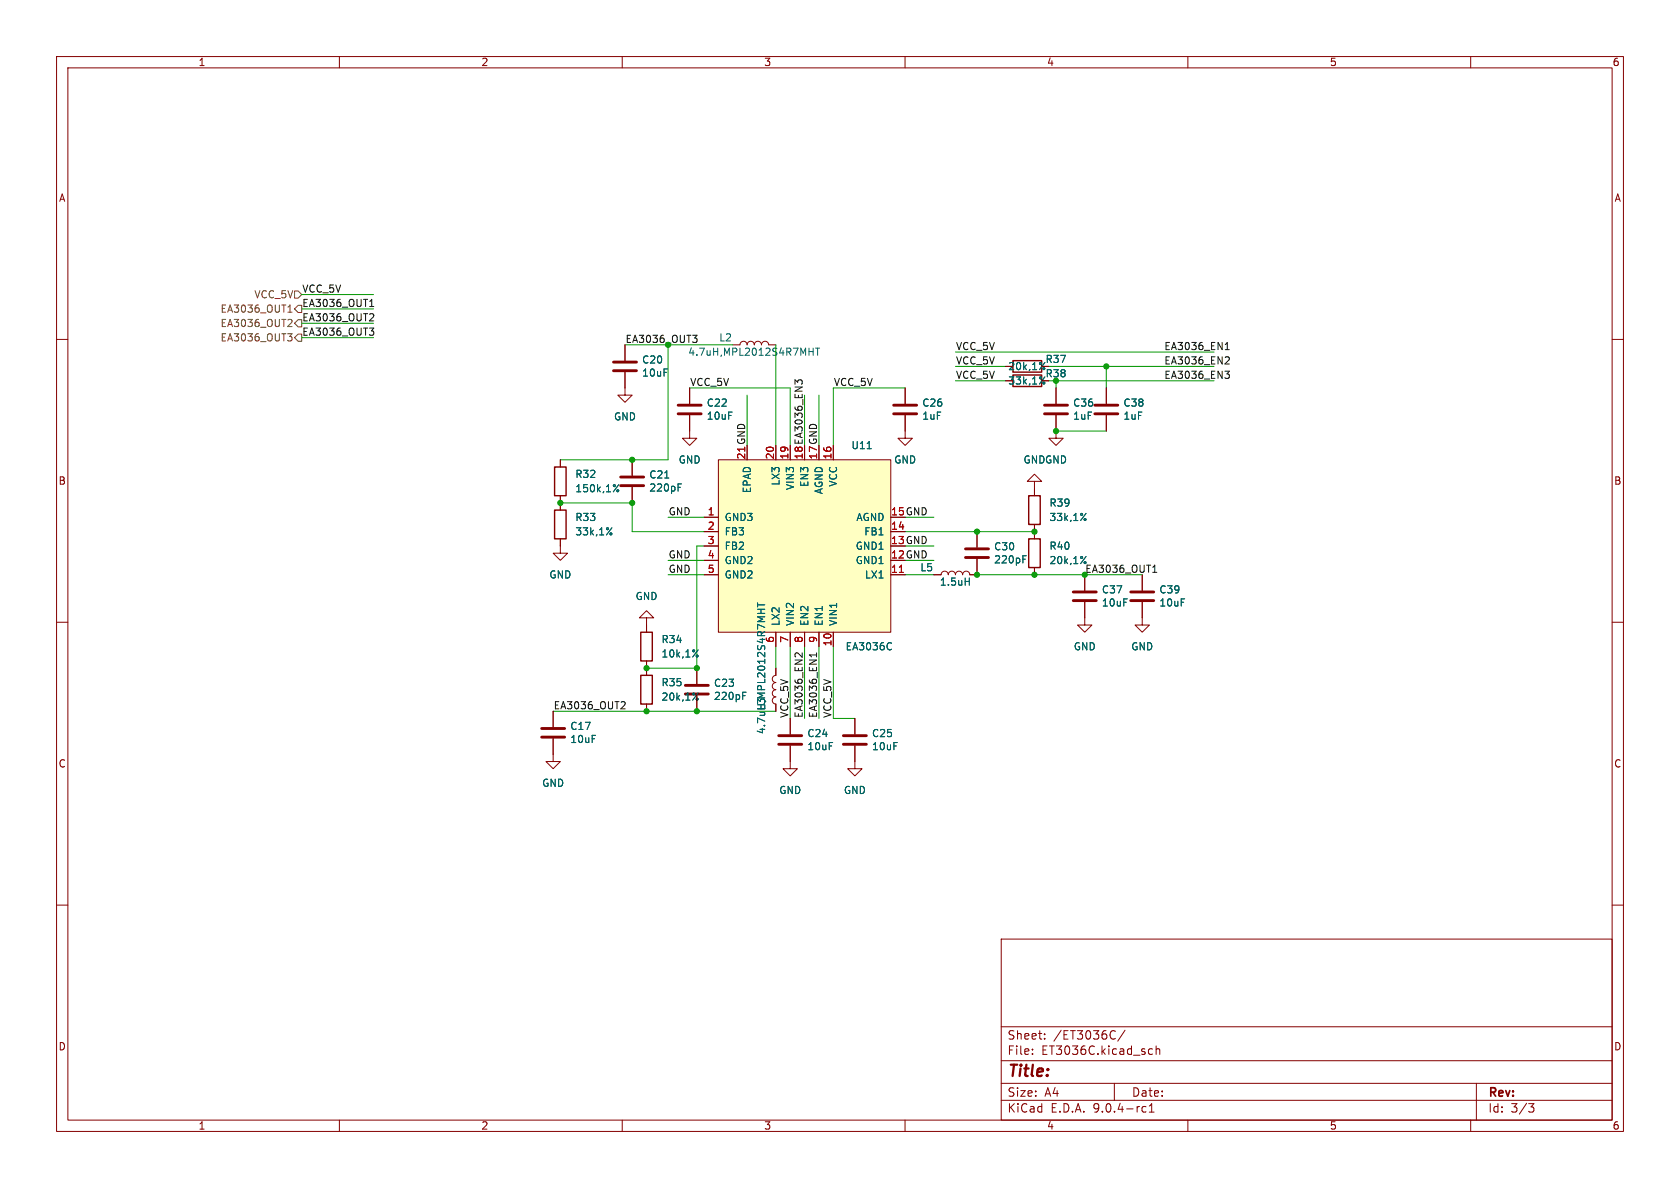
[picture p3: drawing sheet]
<svg xmlns="http://www.w3.org/2000/svg" width="297mm" height="210mm" viewBox="0 0 297 210" stroke-linecap="round" stroke-linejoin="round" font-family="sans-serif">
<g fill="none" stroke="#840000" stroke-width=".18">
<path d="M10 10h277v190h-277zM12 12h273v186h-273zM60 10v2M110 10v2M160 10v2M210 10v2M260 10v2M10 60h2M110.5 65.8v4.1h1.3l-1.3 1.2-1.3-1.2h1.3M110.5 61v2.8M121.9 73.4v4.1h1.3l-1.3 1.2-1.3-1.2h1.3M121.9 68.6v2.8"/>
<path d="M129.5 61h1.3a.64 .64 0 0 1 .6-.7 .64 .64 0 0 1 .7 .7 .64 .64 0 0 1 .6-.7 .64 .64 0 0 1 .6 .7 .64 .64 0 0 1 .7-.7 .64 .64 0 0 1 .6 .7 .64 .64 0 0 1 .7-.7 .64 .64 0 0 1 .6 .7h1.3M160 73.4v4.1h1.3l-1.3 1.2-1.3-1.2h1.3M160 68.6v2.8M184.1 64.8h1.3M184.1 67.3h1.3M186.7 73.4v4.1h1.3l-1.3 1.2-1.3-1.2h1.3M186.7 68.6v2.8M195.6 68.6v2.8M195.6 73.4v2.8M285 60h2M99.1 95.3v2.5h1.2l-1.2 1.3-1.3-1.3h1.3M99.1 81.3v1.3"/>
<path d="M99.1 87.6v2.6M111.8 81.3v2.8M111.8 86.1v2.8M172.7 98.8v2.8h-1.3a.64 .64 0 0 0-.6-.6 .64 .64 0 0 0-.6 .6 .64 .64 0 0 0-.7-.6 .64 .64 0 0 0-.6 .6 .64 .64 0 0 0-.6-.6 .64 .64 0 0 0-.7 .6 .64 .64 0 0 0-.6-.6 .64 .64 0 0 0-.6 .6h-1.3M172.7 94v2.8M182.9 85.1h1.2l-1.2-1.3-1.3 1.3h1.3v2.5M182.9 92.7v2.6M10 110h2M114.3 109.2h1.3l-1.3-1.2-1.3 1.2h1.3v2.6M114.3 116.8v2.6M123.2 118.1v2.8M182.9 100.3v1.3"/>
<path d="M191.8 106.4v4.1h1.2l-1.2 1.3-1.3-1.3h1.3M191.8 101.6v2.8M201.9 106.4v4.1h1.3l-1.3 1.3-1.2-1.3h1.2M201.9 101.6v2.8M285 110h2M97.8 130.6v4h1.3l-1.3 1.3-1.3-1.3h1.3M97.8 125.7v2.8M114.3 124.5v1.2M123.2 122.9v2.8M139.7 131.8v4.1h1.3l-1.3 1.3-1.3-1.3h1.3M139.7 127v2.8M151.1 134.6v1.3h1.3l-1.3 1.3-1.2-1.3h1.2"/>
<path d="M10 160h2M177 166h108v32h-108zM285 160h2M60 198v2M110 198v2M160 198v2M177 194.5h108M177 191.5h108M177 187.5h108M177 181.5h108M182.5 186.3v.1M182.5 185.5v.1"/>
<path d="M184.7 183.6v.1M184.7 182.8v.1M196.9 182.2l.3 .1M197 191.5v3M197.2 183.6l-.3 .1M198.9 182.1l-1.3 2M202.6 195.7l-.4-.1-.3 .3v.4l.1 .2h.6M203.2 196.6h.8M203.2 195.5l.4-.4v1.5M203.3 185.4l.4 .1M203.7 186.3l-.4 .1M204.4 185.5l.2-.1 .4 .1v.9"/>
<path d="M204.4 184.9v1.5M210 198v2M260 198v2M261 191.5v6.5M270.2 195.1h1l-.5 .6 .4 .1 .1 .5-.3 .3h-.4"/>
</g>
<g fill="none" stroke="#840000" stroke-width=".51">
<path d="M108.5 65.5h4M108.5 64h4M119.9 73.2h4.1M119.9 71.6h4.1M158 73.2h4.1M158 71.6h4.1M184.7 73.2h4M184.7 71.6h4M193.5 73.2h4.1M193.5 71.6h4.1M109.7 85.9h4.1M109.7 84.3h4.1"/>
<path d="M170.7 98.6h4.1M170.7 97h4.1M189.7 106.2h4.1M189.7 104.6h4.1M199.9 106.2h4.1M199.9 104.6h4.1M95.8 130.3h4M95.8 128.8h4M121.2 122.7h4M121.2 121.2h4M137.7 131.6h4M137.7 130h4"/>
</g>
<g fill="none" stroke="#006464" stroke-width=".18">
<path d="M143 62.1h.8M143.8 61.5v1.3M144.2 61.5h.7M144.5 61.5v1.3M184.5 65h.2M184.5 67.5l.2 .2-.2 .2M184.7 64.1l-.9 1.2M184.7 66.6l-.9 1.3M108 94.2l.2 .2-.2 .2M108.2 93.3l-1 1.3M109.4 85.7l-1 1.2M117.5 84.5h.7"/>
<path d="M119.9 86.1h.4M119.9 85.5h.6M180.8 98.8h.5M180.8 98.2h.6M191.8 91.7l.2 .1-.2 .2M191.8 99.3l.2 .2M192 90.7l-1 1.3M192 98.4l-1 1.2M123.2 115.8l.2 .2-.2 .1M123.4 114.9l-.9 1.2M170.6 102.8h.8M171.4 102.2v1.2"/>
<path d="M123.2 123.4l.2 .2-.2 .2M123.4 122.5l-.9 1.3M131.3 123h.4M131.3 122.4h.6"/>
<circle cx="109.2" cy="86.8" r=".18"/>
</g>
<path d="M179.1 63.8h5v2h-5zM179.1 66.3h5v2h-5zM98 90.2h2.1v5.1h-2.1zM98 82.6h2.1v5h-2.1zM181.9 87.6h2v5.1h-2zM181.9 95.3h2v5h-2zM113.3 119.4h2v5.1h-2zM113.3 111.8h2v5h-2z" fill="none" stroke="#840000" stroke-width=".25"/>
<path d="M127 81.3h30.5v30.5h-30.5z" fill="#ffffc2"/>
<g fill="none" stroke="#840000" stroke-width=".18">
<path d="M110.5 61v2.8M110.5 65.8v2.8M121.9 68.6v2.8M121.9 73.4v2.8M137.2 78.7v2.6M139.7 78.7v2.6M147.3 78.7v2.6M160 68.6v2.8M160 73.4v2.8M184.1 64.8h1.3M184.1 67.3h1.3M186.7 68.6v2.8"/>
<path d="M186.7 73.4v2.8M195.6 68.6v2.8M195.6 73.4v2.8M99.1 81.3v1.3M99.1 87.6v2.6M99.1 95.3v1.2M111.8 81.3v2.8M111.8 86.1v2.8M124.5 91.4h2.5M124.5 94h2.5M124.5 96.5h2.5M124.5 99.1h2.5"/>
<path d="M127 81.3h30.5v30.5h-30.5zM157.5 94h2.5M172.7 98.8v2.8h-1.3M172.7 94v2.8M182.9 86.4v1.2M182.9 92.7v2.6M114.3 110.5v1.3M114.3 116.8v2.6M123.2 118.1v2.8M124.5 101.6h2.5M137.2 118.1v1.3a.64 .64 0 0 0-.7 .6 .64 .64 0 0 0 .7 .7 .64 .64 0 0 0-.7 .6 .64 .64 0 0 0 .7 .6 .63 .63 0 0 0-.7 .7 .63 .63 0 0 0 .7 .6M137.2 111.8v2.5"/>
<path d="M139.7 111.8v2.5M142.2 111.8v2.5M144.8 111.8v2.5M147.3 111.8v2.5M157.5 101.6h2.5M165.1 101.6h1.3M182.9 100.3v1.3M191.8 101.6v2.8M191.8 106.4v2.8M201.9 101.6v2.8M201.9 106.4v2.8M97.8 125.7v2.8"/>
<path d="M97.8 130.6v2.8M114.3 124.5v1.2M123.2 122.9v2.8M137.2 123.2a.63 .63 0 0 0-.7 .6 .63 .63 0 0 0 .7 .7v1.2M139.7 127v2.8M139.7 131.8v2.8M151.1 127v2.8M151.1 131.8v2.8"/>
</g>
<path d="M159 101.2h.7" fill="none" stroke="#a90000" stroke-width=".18"/>
<g fill="none" stroke="#006464" stroke-width=".18">
<path d="M153.3 79.3h.7M184.5 65h.2M184.5 67.5l.2 .2-.2 .2M184.7 64.1l-.9 1.2M184.7 66.6l-.9 1.3M108 94.2l.2 .2-.2 .2M108.2 93.3l-1 1.3M109.4 85.7l-1 1.2M117.5 84.5h.7M119.9 86.1h.4M119.9 85.5h.6M180.8 98.8h.5"/>
<path d="M180.8 98.2h.6M191.8 91.7l.2 .1-.2 .2M191.8 99.3l.2 .2M192 90.7l-1 1.3M192 98.4l-1 1.2M123.2 115.8l.2 .2-.2 .1M123.4 114.9l-.9 1.2M133.9 107.7h1.3M133.9 106.6v.7M133.9 106.9h1.3M134.5 107.7v.7M157.4 113.6l.2 .1"/>
<path d="M157.6 114.8l-.2 .1M170.6 102.8h.8M171.4 102.2v1.2M123.2 123.4l.2 .2-.2 .2M123.4 122.5l-.9 1.3M131.3 123h.4M131.3 122.4h.6"/>
<circle cx="109.2" cy="86.8" r=".18"/>
</g>
<path d="M149.1 131.6h4.1M149.1 130h4.1" fill="none" stroke="#840000" stroke-width=".51"/>
<path d="M50.8 59h.8l-.4 .5M50.9 55.2h.7M51.1 54.1l.2-.2v1.3M51.4 59.5l.2 .2v.3l-.2 .3M51.4 56.5l.2 .2v.3l-.8 .7h.8M52.1 51.4h.6l.6 .7-.6 .6h-.6zM52.7 59.1h.6v1.2h-.6l-.6-.6zM52.7 56.5h.6v1.3h-.6l-.6-.6zM52.7 54h.6v1.2h-.6l-.6-.6z" fill="none" stroke="#725600" stroke-width=".18"/>
<g fill="none" stroke="#0f0f0f" stroke-width=".18">
<path d="M65.3 58h.8l-.4 .5M65.4 54.2h.7M65.6 53.1l.1-.2v1.3M65.8 55.5l.3 .2-.1 .3-.7 .7h.8M65.8 58.5l.3 .2v.3l-.3 .3M122.4 59.3h.8l-.4 .4M123 59.7l.2 .3v.3l-.2 .2M141.8 67.8v-.4l-.2-.3-.4 .1-.2 .4-.5-.5v.8M216.5 65.6h.8l-.4 .5 .4 .1v.4l-.2 .3h-.4M216.6 61.8h.7M216.7 60.8l.3-.3v1.3M216.8 63.1h.4l.1 .3-.8 .9h.8"/>
<path d="M141.8 115.4v.8l-.9-.8-.3 .1-.1 .5M144.4 115.4v.7M144.4 115.8h-1.3l.3 .2M203.8 101.2h.7M204 100.1l.1-.2v1.3M110.3 124l.2 .3v.3l-.8 .7h.8"/>
</g>
<g fill="none" stroke="#009600" stroke-width=".18">
<path d="M53.3 57.2h12.7M53.3 59.7h12.7M53.3 52.1h12.7M53.3 54.6h12.7M110.5 61h19M118.1 61v20.3h-19M121.9 68.6h17.8v10.1M132.1 69.9v8.8M137.2 61v17.7M142.2 69.9v8.8M144.8 69.9v8.8M160 68.6h-12.7v10.1"/>
<path d="M168.9 64.8h8.9M168.9 67.3h8.9M168.9 62.2h45.7M185.4 64.8h29.2M186.7 76.2h8.9M195.6 64.8v3.8M214.6 67.3h-27.9v1.3M99.1 88.9h12.7v5.1h12.7M118.1 91.4h6.4M118.1 99.1h6.4M124.5 96.5h-1.3v21.6h-8.9M160 94h22.9"/>
<path d="M160 91.4h5.1M160 96.5h5.1M160 99.1h5.1M118.1 101.6h6.4M137.2 114.3v3.8M139.7 114.3v12.7M142.2 114.3v12.7M144.8 114.3v12.7M147.3 114.3v12.7h3.8M160 101.6h5.1M172.7 101.6h29.2M97.8 125.7h39.4"/>
</g>
<g fill="#009600" stroke="#009600" stroke-width=".18">
<circle cx="182.9" cy="94" r=".46"/>
<circle cx="186.7" cy="76.2" r=".46"/>
<circle cx="186.7" cy="67.3" r=".46"/>
<circle cx="195.6" cy="64.8" r=".46"/>
<circle cx="111.8" cy="88.9" r=".46"/>
<circle cx="111.8" cy="81.3" r=".46"/>
<circle cx="99.1" cy="88.9" r=".46"/>
<circle cx="172.7" cy="94" r=".46"/>
<circle cx="182.9" cy="101.6" r=".46"/>
<circle cx="172.7" cy="101.6" r=".46"/>
<circle cx="114.3" cy="118.1" r=".46"/>
<circle cx="114.3" cy="125.7" r=".46"/>
<circle cx="123.2" cy="118.1" r=".46"/>
<circle cx="123.2" cy="125.7" r=".46"/>
</g>
<text font-size="2.8" fill="#840000" x="178" y="190.9">Title:</text>
<g font-size="2.1" fill="#840000">
<text x="178" y="184">Sheet:</text>
<text x="186.2" y="184">/ET3036C/</text>
<text x="178" y="186.7">File:</text>
<text x="184.1" y="186.7">ET3036C.kicad_sch</text>
<text x="178" y="196.9">KiCad</text>
<text x="178" y="194.1">Size:</text>
<text x="184.7" y="194.1">A4</text>
<text x="185.7" y="196.9">E.D.A.</text>
<text x="193.3" y="196.9">9.0.4-rc1</text>
<text x="200" y="194.1">Date:</text>
<text x="263" y="194.3">Rev:</text>
<text x="263" y="196.9">Id:</text>
<text x="267.1" y="196.9">3/3</text>
</g>
<g font-size="1.8" fill="#840000">
<text x="35" y="11.9">1</text>
<text x="85" y="11.9">2</text>
<text x="135" y="11.9">3</text>
<text x="185" y="11.9">4</text>
<text x="235" y="11.9">5</text>
<text x="285" y="11.9">6</text>
<text x="10.3" y="35.9">A</text>
<text x="285.3" y="35.9">A</text>
<text x="178.2" y="65.6">20k,1%</text>
<text x="178.2" y="68.2">33k,1%</text>
<text x="142" y="81.3" transform="rotate(-90 142 81.3)">18 EA3036_EN3</text>
<text x="144.5" y="81.3" transform="rotate(-90 144.5 81.3)">17 GND</text>
<text x="10.3" y="85.9">B</text>
<text x="285.3" y="85.9">B</text>
<text x="157.4" y="91.2">15 GND</text>
<text x="157.4" y="96.3">13 GND</text>
<text x="157.4" y="98.8">12 GND</text>
<text x="10.3" y="135.9">C</text>
<text x="285.3" y="135.9">C</text>
<text x="10.3" y="185.9">D</text>
<text x="285.3" y="185.9">D</text>
<text x="35" y="199.9">1</text>
<text x="85" y="199.9">2</text>
<text x="135" y="199.9">3</text>
<text x="185" y="199.9">4</text>
<text x="235" y="199.9">5</text>
<text x="285" y="199.9">6</text>
</g>
<g font-size="1.8" fill="#725600">
<text x="44.9" y="52.9">VCC_5V</text>
<text x="38.9" y="58">EA3036_OUT2</text>
<text x="38.9" y="55.5">EA3036_OUT1</text>
<text x="38.9" y="60.6">EA3036_OUT3</text>
</g>
<g font-size="1.8" fill="#0f0f0f">
<text x="53.3" y="51.8">VCC_5V</text>
<text x="53.3" y="56.9">EA3036_OUT2</text>
<text x="53.3" y="54.3">EA3036_OUT1</text>
<text x="53.3" y="59.4">EA3036_OUT3</text>
<text x="168.9" y="64.5">VCC_5V</text>
<text x="168.9" y="62">VCC_5V</text>
<text x="205.7" y="62">EA3036_EN1</text>
<text x="205.7" y="64.5">EA3036_EN2</text>
<text x="121.9" y="68.3">VCC_5V</text>
<text x="147.3" y="68.3">VCC_5V</text>
<text x="168.9" y="67">VCC_5V</text>
<text x="205.7" y="67">EA3036_EN3</text>
<text x="118.1" y="91.2">GND</text>
<text x="118.1" y="101.3">GND</text>
<text x="118.1" y="98.8">GND</text>
<text x="97.8" y="125.5">EA3036_OUT2</text>
<text x="139.4" y="127" transform="rotate(-90 139.4 127)">VCC_5V</text>
<text x="142" y="127" transform="rotate(-90 142 127)">EA3036_EN2</text>
<text x="144.5" y="127" transform="rotate(-90 144.5 127)">EA3036_EN1</text>
<text x="147.1" y="127" transform="rotate(-90 147.1 127)">VCC_5V</text>
</g>
<g font-size="1.8" fill="#009600">
<text x="110.5" y="60.7">EA3036_OUT3</text>
<text x="191.8" y="101.3">EA3036_OUT1</text>
</g>
<g font-size="1.8" fill="#006464">
<text x="113.4" y="64.5">C20</text>
<text x="121.6" y="63.1">4.7uH,MPL2012S4R7MHT</text>
<text x="127" y="60.6">L2</text>
<text x="184.7" y="64.4">R37</text>
<text x="113.4" y="66.8">10uF</text>
<text x="184.7" y="66.9">R38</text>
<text x="108.5" y="74.5">GND</text>
<text x="124.9" y="72.1">C22</text>
<text x="124.9" y="74.4">10uF</text>
<text x="163" y="74.4">1uF</text>
<text x="163" y="72.1">C26</text>
<text x="189.6" y="74.4">1uF</text>
<text x="189.6" y="72.1">C36</text>
<text x="198.5" y="74.4">1uF</text>
<text x="198.5" y="72.1">C38</text>
<text x="119.9" y="82.1">GND</text>
<text x="150.4" y="79.6">U11</text>
<text x="158" y="82.1">GND</text>
<text x="180.8" y="82.1">GNDGND</text>
<text x="101.6" y="87.2">150k,1%</text>
<text x="101.6" y="84.7">R32</text>
<text x="114.7" y="87.1">220pF</text>
<text x="114.7" y="84.8">C21</text>
<text x="132.9" y="87.3" transform="rotate(-90 132.9 87.3)">EPAD</text>
<text x="138" y="85.9" transform="rotate(-90 138 85.9)">LX3</text>
<text x="140.6" y="86.7" transform="rotate(-90 140.6 86.7)">VIN3</text>
<text x="143.1" y="86.2" transform="rotate(-90 143.1 86.2)">EN3</text>
<text x="145.6" y="87.5" transform="rotate(-90 145.6 87.5)">AGND</text>
<text x="148.2" y="86.1" transform="rotate(-90 148.2 86.1)">VCC</text>
<text x="185.4" y="89.8">R39</text>
<text x="101.6" y="92.3">R33</text>
<text x="101.6" y="94.8">33k,1%</text>
<text x="128" y="92.3">GND3</text>
<text x="128" y="94.8">FB3</text>
<text x="151.3" y="92.3">AGND</text>
<text x="152.7" y="94.8">FB1</text>
<text x="185.4" y="92.3">33k,1%</text>
<text x="128" y="97.4">FB2</text>
<text x="128" y="99.9">GND2</text>
<text x="151.2" y="97.4">GND1</text>
<text x="151.2" y="99.9">GND1</text>
<text x="162.6" y="101.2">L5</text>
<text x="175.7" y="99.8">220pF</text>
<text x="175.7" y="97.5">C30</text>
<text x="185.4" y="97.4">R40</text>
<text x="185.4" y="99.9">20k,1%</text>
<text x="97" y="102.5">GND</text>
<text x="112.3" y="106.3">GND</text>
<text x="128" y="102.5">GND2</text>
<text x="152.8" y="102.5">LX1</text>
<text x="166.1" y="103.7">1.5uH</text>
<text x="194.7" y="105.1">C37</text>
<text x="194.7" y="107.4">10uF</text>
<text x="204.9" y="105.1">C39</text>
<text x="204.9" y="107.4">10uF</text>
<text x="116.8" y="113.9">R34</text>
<text x="136.9" y="113.7" transform="rotate(-90 136.9 113.7)">6</text>
<text x="138" y="110.7" transform="rotate(-90 138 110.7)">LX2</text>
<text x="140.6" y="110.7" transform="rotate(-90 140.6 110.7)">VIN2</text>
<text x="143.1" y="110.7" transform="rotate(-90 143.1 110.7)">EN2</text>
<text x="145.6" y="110.7" transform="rotate(-90 145.6 110.7)">EN1</text>
<text x="148.2" y="110.7" transform="rotate(-90 148.2 110.7)">VIN1</text>
<text x="116.8" y="116.4">10k,1%</text>
<text x="149.4" y="115.2">EA3036C</text>
<text x="189.7" y="115.2">GND</text>
<text x="199.9" y="115.2">GND</text>
<text x="116.8" y="121.5">R35</text>
<text x="116.8" y="124.1">20k,1%</text>
<text x="126.1" y="123.9">220pF</text>
<text x="126.1" y="121.6">C23</text>
<text x="135.5" y="125.7" transform="rotate(-90 135.5 125.7)">L3</text>
<text x="100.7" y="129.2">C17</text>
<text x="100.7" y="131.5">10uF</text>
<text x="135.5" y="129.9" transform="rotate(-90 135.5 129.9)">4.7uH,MPL2012S4R7MHT</text>
<text x="142.6" y="130.5">C24</text>
<text x="154.1" y="130.5">C25</text>
<text x="142.6" y="132.8">10uF</text>
<text x="154.1" y="132.8">10uF</text>
<text x="95.8" y="139.3">GND</text>
<text x="137.7" y="140.6">GND</text>
<text x="149.1" y="140.6">GND</text>
</g>
<g font-size="1.8" fill="#a90000">
<text x="131.8" y="81.3" transform="rotate(-90 131.8 81.3)">21 GND</text>
<text x="131.8" y="81.3" transform="rotate(-90 131.8 81.3)">21</text>
<text x="136.9" y="81.3" transform="rotate(-90 136.9 81.3)">20</text>
<text x="139.4" y="81.3" transform="rotate(-90 139.4 81.3)">19</text>
<text x="142" y="81.3" transform="rotate(-90 142 81.3)">18</text>
<text x="144.5" y="81.3" transform="rotate(-90 144.5 81.3)">17</text>
<text x="147.1" y="81.3" transform="rotate(-90 147.1 81.3)">16</text>
<text x="125" y="91.2">1</text>
<text x="125" y="93.7">2</text>
<text x="157.4" y="93.7">14</text>
<text x="157.4" y="91.2">15</text>
<text x="125" y="96.3">3</text>
<text x="125" y="98.8">4</text>
<text x="125" y="101.3">5</text>
<text x="157.4" y="101.3">11</text>
<text x="157.4" y="96.3">13</text>
<text x="157.4" y="98.8">12</text>
<text x="139.4" y="113.7" transform="rotate(-90 139.4 113.7)">7</text>
<text x="142" y="113.7" transform="rotate(-90 142 113.7)">8</text>
<text x="144.5" y="113.7" transform="rotate(-90 144.5 113.7)">9</text>
<text x="147.1" y="114.3" transform="rotate(-90 147.1 114.3)">10</text>
</g>
</svg>
